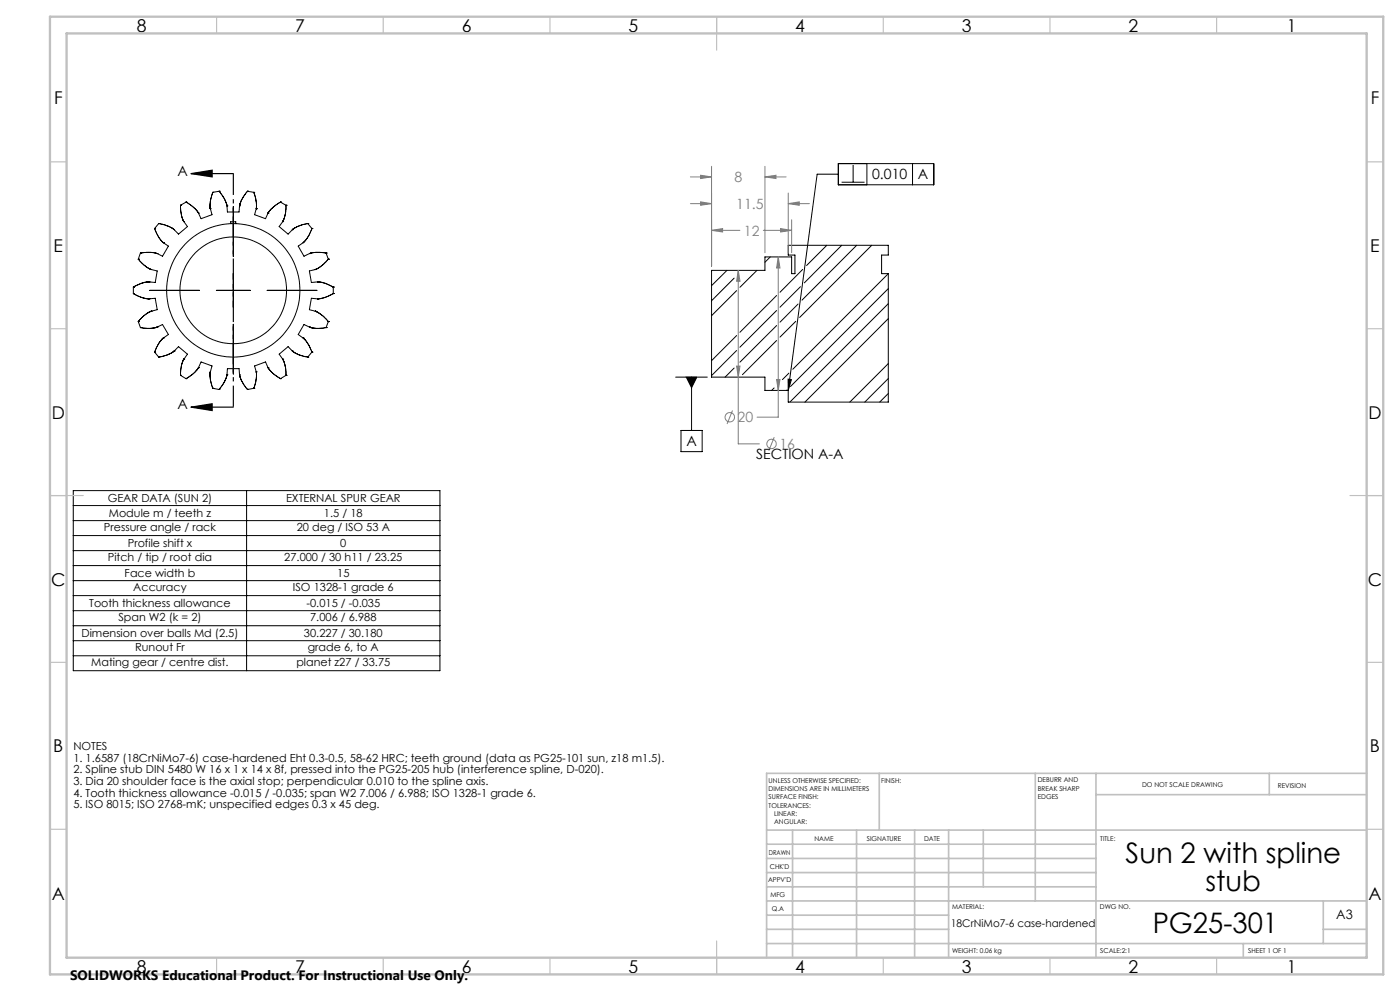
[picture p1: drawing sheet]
<svg xmlns="http://www.w3.org/2000/svg" width="420mm" height="297mm" viewBox="0 0 420 297" stroke-linecap="round" stroke-linejoin="round" font-family="sans-serif">
<g fill="none" stroke="#000" stroke-width=".3">
<path d="M63.8 57.6h.1M63.8 57.7l-.7 2.8v2.1M65.7 57.3h.1M65.7 57.3l1.7 2.5 .7 1.7M65.7 57.3l-1.9 .3M74.2 57.3h.1M74.2 57.3l-1.7 2.6-.6 1.8M74.2 57.3l1.9 .3M76.1 57.6h.1M76.1 57.7l.8 3v1.9M251.5 49h28.6v6.4h-28.6zM251.5 52.2h-6.4l-8.6 64.8"/>
<path d="M252.5 54.6h6.9M255.9 49.5v5.1M260.1 49v6.4M273.8 49v6.4M41.5 77.7h.1M41.5 77.7l1.9 1.9 2 1.2M42.1 75.8h.1M42.1 75.8l-.6 1.9M42.1 75.8l3.2-.2 1.7 .3M46.4 68.5h.1M46.4 68.5l1.4 2.8 1.2 1.4M47 75.9l.1 .1"/>
<path d="M47.1 76h.1M47.6 67h.1M47.6 67l2.7 .7 1.9 1.1M47.6 67l-1.2 1.5M48.8 72.5v.1M49 72.7h.1M49 72.7l1.5 1.1-1.7 3-1.7-.8M52.2 68.8h.1M54.2 61.5h.1M54.2 61.5l.2 3 .7 1.8M55 66.2l1.2 1.7-2.6 2.3-1.3-1.3M55.1 66.4h.1"/>
<path d="M55.8 60.6h.1M55.8 60.6l-1.6 .9M55.9 60.6l2 1.4 1.6 1.7M59.4 63.6l.1 .2M59.5 63.8v.1M59.5 63.9h.1M63 62.4h.1M63.1 62.5h.1M63.1 62.6l.5 1.7-3.3 1.2-.8-1.6M68 61.3l.1 .4M68.1 61.7h.1M68.1 61.7l.1 1.8h3.5l.2-1.8"/>
<path d="M69.2 67v-.5h1.5v.5M70 61.9v15M71.9 61.7h.1M71.9 61.4v.1M76.9 62.5h.1M76.9 62.6l-.5 1.7 3.3 1.2 .7-1.6M80.4 63.9h.1M80.4 63.8h.1M80.5 63.7v.1M80.5 63.8l-.1 .1M84.1 60.6h.1M84.1 60.6l-2.2 1.6-1.4 1.5"/>
<path d="M84.1 60.6l1.7 .9M84.8 66.4h.1M84.8 66.4l-1.1 1.5 2.7 2.3 1.3-1.3M84.9 66.3h.1M84.9 66.3l-.1 .1M84.9 66.2h.1M85.8 61.5h.1M85.8 61.5l-.2 2.6-.7 2.2M87.7 68.8h.1M87.8 68.8h.1M88 68.6h-.1M90.9 72.7h.1"/>
<path d="M90.9 72.7l-1.4 1.1 1.7 3 1.7-.8M92.3 67h.1M92.3 67l-2.8 .8-1.8 1M92.3 67l1.3 1.5M92.9 76h.1M93 75.9l-.1 .1M93.1 75.9l-.2 .1M93.1 75.9h.1M93.6 68.5h.1M93.6 68.5l-1 2.1-1.6 2.1M97.8 75.8l-3.1-.2-1.6 .3M97.8 75.8h.1"/>
<path d="M97.8 75.8l.7 1.9M98.5 77.7h.1M98.5 77.7l-1.5 1.5-2.3 1.5M231.1 77l-1.6 1.6M248 73.5l-6 6.1M252.5 73.5l-11.2 11.3M257 73.5l-16.4 16.5M261.5 73.5l-21.6 21.6M40 88h.1M40 86h.1M40 88l.2 .1a9.6 9.6 0 0 0 4.5 1.5M40 86v2"/>
<path d="M41.5 96.4h.1M41.5 96.4l.6 1.8M42.1 98.2h.1M44.3 89.5v.1M44.7 89.6h.1M44.7 84.5h.1M44.7 89.6l1.9-.2 .6 3.4-1.8 .5M44.7 84.5l-2.2 .4-2.5 1.1M44.9 87h14.9M45.2 80.7h.1M45.3 93.3h.1M45.4 93.3h.1"/>
<path d="M45.4 80.7v.1M45.4 93.3l-.4 .1a10.9 10.9 0 0 0-3.5 2.9M45.4 80.8l1.8 .4-.6 3.5-1.9-.2M47 98.1h.1M47.1 98h.1M47.1 98l-2 .4-3-.2M47.1 98l1.7-.7 1.7 3-1.5 1M64.9 87h10.2M70 81.9v10.2M70 97.2v14.9M80.2 87h14.9M92.9 98h.1"/>
<path d="M92.9 98l.1 .1M92.9 98l-1.7-.7-1.7 3 1.4 1M92.9 98.1h.1M92.9 98.1l2 .3 2.9-.2M94.6 93.3h.1M94.6 80.8h.1M94.6 93.3l2.1 1.2 1.8 1.8M94.6 80.8l-1.8 .4 .6 3.5 1.8-.2M94.6 80.7h.1M94.6 80.7v.1M94.7 93.3h.1M95.2 89.6l-1.8-.2-.6 3.4 1.8 .5"/>
<path d="M95.2 84.5l2.3 .4 2.4 1.1M95.2 84.5h.1M95.2 89.6h.1M97.8 98.2h.1M98.5 96.4h.1M98.5 96.4l-.7 1.8M100 86h.1M100 88h.1M100 88l-2.7 1.2-2.1 .4M100 86v2M213.6 81l-.1 .1M218.1 81l-4.6 4.6"/>
<path d="M220.2 83.4l-6.7 6.7M221 87.1l-7.5 7.5M227.1 81l-5.1 5.1M233 88.6l-11 11M233 93.1l-11 11M233 97.6l-11 10.9M238.7 96.3l-4.7 4.7M239.4 91.1l-5.4 5.5M240.1 85.9l-6.1 6.2M240.8 80.7l-6.8 6.9M266.5 82l-28.7 28.7M266.5 86.5l-29.4 29.3"/>
<path d="M266.5 91l-29.5 29.5M266.5 95.5l-25 25M266.5 82h-2v-5.6h2v-2.9h-30v2.9h2v5.6h-1v-5h-8v4h-16v32h16v4h7M266.5 82v38.5h-30v-3.5M46.4 105.5h.1M46.4 105.5l1.2 1.5M47.6 107h.1M48.9 101.4h.1M49 101.3l-1.3 1.6-1.3 2.6M49 101.3h.1M52.2 105.2l-1.9 1.1-2.6 .7M52.3 105.2h.1"/>
<path d="M52.3 105.2l1.3-1.3 2.6 2.2-1.1 1.5M54.2 112.5h.1M54.2 112.5l1.6 1M55.1 107.7l-.6 1.7-.3 3.1M55.1 107.7h.1M55.1 107.6h.1M55.1 107.6v.1M55.8 113.5h.1M55.8 113.4h.1M55.8 113.4v.1M59.4 110.3l-.1 .3a10.3 10.3 0 0 1-3.4 2.8M59.5 110.3h-.1"/>
<path d="M59.5 110.2v.1M59.5 110.2h.1M59.5 110.2l.8-1.7 3.3 1.2-.5 1.7M63.1 111.4v2.1l.7 2.9M63.1 111.6l-.1 .1M63.1 111.4h.1M63.8 116.4h.1M63.8 116.4l1.9 .3M65.7 116.7h.1M68.1 112.6l-.1 .1M68.1 112.3h.1M68.1 112.3l.1-1.8h3.5l.2 1.8"/>
<path d="M68.1 112.3l-.7 2-1.7 2.4M71.9 112.3h.1M71.9 112.3l.6 1.8 1.7 2.6M71.9 112.5v.1M74.2 116.7h.1M76.1 116.4h.1M76.1 116.4l-1.9 .3M76.9 111.4h.1M76.9 111.4v1.9l-.8 3.1M76.9 111.5h.1M80.4 110.2h.1M80.4 110.2l-.7-1.7-3.3 1.2 .5 1.7"/>
<path d="M80.4 110.2l.1 .1M80.5 110.3l1.4 1.6 2.2 1.5M80.5 110.3v.1M84.1 113.5h.1M84.8 107.6h.1M84.8 107.6l.1 .1M84.9 107.7h.1M84.9 107.7l.7 2.3 .2 2.5M85.8 112.5h.1M85.8 112.5l-1.7 1M87.7 105.2h.1M87.7 105.2a10.3 10.3 0 0 0 4.6 1.8"/>
<path d="M87.7 105.2l-1.3-1.3-2.7 2.2 1.1 1.5M87.8 105.3h.1M88 105.4l.1 .1M91 101.3h.1M91 101.3l.1 .1M91.1 101.4h.1M91.1 101.4l1.5 2 1 2.1M92.3 107h.1M93.6 105.5h.1M93.6 105.5l-1.3 1.5M202.7 113h9.5M205.9 113h3.2l-1.6 3.2z"/>
<path d="M207.5 113v16M220.2 110.3l-2.7 2.7M221 100.6l-7.5 7.5M221 105.1l-7.5 7.5M232.2 116.3l-.7 .7M233 102.1l-10.3 10.2M236.1 116.9l-.1 .1M236.4 113.6l1 .2-.9 3.2zM236.7 111.8l-2 2M266.5 109l-11.5 11.5M266.5 113.4l-7.1 7.1M266.5 117.9l-2.6 2.6"/>
<path d="M204.3 129h6.3v6.4h-6.3zM22 147h110v54h-110zM22 151.5h110M22 156h110M74 147v54M22 160.5h110M22 165h110M22 169.5h110M22 174h110M22 178.5h110M22 183h110M22 187.5h110"/>
<path d="M22 192h110M22 196.5h110"/>
<circle cx="70" cy="87" r="16"/>
<circle cx="70" cy="87" r="20"/>
</g>
<g fill="none" stroke="#808080" stroke-width=".3">
<path d="M207.1 53h6.4M210.2 52.5l3.3 .5-3.3 .5zM213.5 49.8v30M229.5 53l3.3-.5v1zM229.5 49.8v25.9M229.5 53h6.3M236.5 57.9v17.9M207.1 61h6.4M210.2 60.5l3.3 .5-3.3 .5zM213.5 69l3.3-.5v1zM213.5 69h8.5M229 69h8.5"/>
<path d="M233.5 77l.5 3.3h-1zM233.5 77v48h-6.4M234.2 68.5l3.3 .5-3.3 .5zM236.5 61l3.3-.5v1zM236.5 61h6.3M237.5 65.9v9.8M221.5 81l.5 3.3h-1zM221.5 81v52h6.3M221 109.7h1l-.5 3.3zM233 113.7h1l-.5 3.3zM219.7 123l-1.6 4.1M232.3 131l-1.7 4.1"/>
<circle cx="218.9" cy="125.1" r="1.42"/>
<circle cx="231.5" cy="133" r="1.41"/>
</g>
<path d="M57.3 52l6.3-1v2zM57.3 52h12.7M57.3 122l6.3-1v2zM57.3 122h12.7" fill="none" stroke="#000" stroke-width=".35"/>
<path d="M70 52v70" fill="none" stroke="#000" stroke-width=".35" stroke-dasharray="6.3 1.3 1.3 1.3 1.3 1.3" stroke-dashoffset="-.1" stroke-linecap="butt"/>
<g fill="none" stroke="#c0c0c0" stroke-width=".35">
<path d="M65 5v5M115 5v5M165 5v5M215 5v10M265 5v5M315 5v5M365 5v5M15 48.5h5M410 48.5h5M15 98.5h5M410 98.5h5M15 148.5h10"/>
<path d="M405 148.5h10M15 198.5h5M410 198.5h5M15 248.5h5M410 248.5h5M65 287v5M115 287v5M165 287v5M215 282v10M265 287v5M315 287v5M365 287v5"/>
</g>
<g fill="none" stroke="#c0c0c0" stroke-width=".5">
<path d="M263.8 231.8v17M310.6 231.8v38.2M328.8 231.8v55.2M328.8 238.2h81.2M380.8 231.8v6.4M410 231.8h-180v55.2M230 248.8h180M230 257.3h98.8M230 253h98.8M237.8 248.8v38.2M257 248.8v38.2M274.4 248.8v38.2"/>
<path d="M284.6 248.8v38.2M295 248.8v17M230 265.8h98.8M230 261.5h98.8M230 278.5h54.6M230 274.3h54.6M230 270h180M397 278.5h13M397 270v12.8M230 282.8h180M373 282.8v4.2"/>
</g>
<path d="M15 5h400v287h-400zM20 10h390v277h-390z" fill="none" stroke="#c0c0c0" stroke-width=".7"/>
<g fill="#000">
<path d="M57.3 52l6.3-1v2zM57.3 122l6.3-1v2z"/>
<path d="M236.4 113.6l1 .2-.9 3.2zM205.9 113l1.6 3.2 1.6-3.2z"/>
</g>
<path d="M233.5 77l.5 3.3h-1zM233 113.7h1l-.5 3.3zM221.5 81l.5 3.3h-1zM221 109.7h1l-.5 3.3zM213.5 69l3.3-.5v1zM234.2 68.5l3.3 .5-3.3 .5zM210.2 60.5l3.3 .5-3.3 .5zM236.5 61l3.3-.5v1zM210.2 52.5l3.3 .5-3.3 .5zM229.5 53l3.3-.5v1z" fill="#808080"/>
<g font-size="8.5">
<text x="337.7" y="258.8">Sun 2 with spline</text>
<text x="361.7" y="266.9">stub</text>
<text x="345.8" y="279.7">PG25-301</text>
</g>
<g font-size="5.3">
<text x="41" y="9.5">8</text>
<text x="88.5" y="9.5">7</text>
<text x="138.5" y="9.5">6</text>
<text x="188.5" y="9.5">5</text>
<text x="238.5" y="9.5">4</text>
<text x="288.5" y="9.5">3</text>
<text x="338.5" y="9.5">2</text>
<text x="386" y="9.5">1</text>
<text x="16.2" y="31.3">F</text>
<text x="411.2" y="31.3">F</text>
<text x="16.1" y="75.5">E</text>
<text x="411.1" y="75.5">E</text>
<text x="15.5" y="125.5">D</text>
<text x="410.5" y="125.5">D</text>
<text x="15.4" y="175.5">C</text>
<text x="410.4" y="175.5">C</text>
<text x="16" y="225.5">B</text>
<text x="411" y="225.5">B</text>
<text x="15.5" y="269.8">A</text>
<text x="410.5" y="269.8">A</text>
<text x="41" y="291.5">8</text>
<text x="88.5" y="291.5">7</text>
<text x="138.5" y="291.5">6</text>
<text x="188.5" y="291.5">5</text>
<text x="238.5" y="291.5">4</text>
<text x="288.5" y="291.5">3</text>
<text x="338.5" y="291.5">2</text>
<text x="386" y="291.5">1</text>
</g>
<g font-size="4.2">
<text x="53.3" y="52.7">A</text>
<text x="261.6" y="53.8">0.010</text>
<text x="275.4" y="53.8">A</text>
<text x="53.3" y="122.7">A</text>
<text x="205.9" y="133.8">A</text>
<text x="226.9" y="137.5">SECTION A-A</text>
</g>
<g font-size="4.2" fill="#808080">
<text x="220.3" y="54.6">8</text>
<text x="220.9" y="62.6">11.5</text>
<text x="223.2" y="70.6">12</text>
<text x="221.3" y="126.6">20</text>
<text x="233.8" y="134.6">16</text>
</g>
<text font-size="4.1" x="21" y="293.7">SOLIDWORKS Educational Product. For Instructional Use Only.</text>
<text font-size="3.9" x="400.9" y="275.5">A3</text>
<g font-size="3.3">
<text x="32.3" y="150.5">GEAR DATA (SUN 2)</text>
<text x="32.6" y="155">Module m / teeth z</text>
<text x="85.8" y="150.5">EXTERNAL SPUR GEAR</text>
<text x="97.2" y="155">1.5 / 18</text>
<text x="31.2" y="159.1">Pressure angle / rack</text>
<text x="89" y="159.1">20 deg / ISO 53 A</text>
<text x="38.3" y="164">Profile shift x</text>
<text x="102.1" y="164">0</text>
<text x="32.4" y="168.1">Pitch / tip / root dia</text>
<text x="37.4" y="173">Face width b</text>
<text x="85.3" y="168.1">27.000 / 30 h11 / 23.25</text>
<text x="101.2" y="173">15</text>
<text x="40" y="177.1">Accuracy</text>
<text x="87.9" y="177.1">ISO 1328-1 grade 6</text>
<text x="26.8" y="182">Tooth thickness allowance</text>
<text x="91.9" y="182">-0.015 / -0.035</text>
<text x="24.4" y="191">Dimension over balls Md (2.5)</text>
<text x="35.5" y="186.1">Span W2 (k = 2)</text>
<text x="91.2" y="191">30.227 / 30.180</text>
<text x="93" y="186.1">7.006 / 6.988</text>
<text x="40.5" y="195.1">Runout Fr</text>
<text x="92.4" y="195.1">grade 6, to A</text>
<text x="27.4" y="199.6">Mating gear / centre dist.</text>
<text x="88.9" y="199.6">planet z27 / 33.75</text>
<text x="22" y="224.8">NOTES</text>
<text x="22" y="228.3">1. 1.6587 (18CrNiMo7-6) case-hardened Eht 0.3-0.5, 58-62 HRC; teeth ground (data as PG25-101 sun, z18 m1.5).</text>
<text x="22" y="231.8">2. Spline stub DIN 5480 W 16 x 1 x 14 x 8f, pressed into the PG25-205 hub (interference spline, D-020).</text>
<text x="22" y="235.3">3. Dia 20 shoulder face is the axial stop; perpendicular 0.010 to the spline axis.</text>
<text x="22" y="238.8">4. Tooth thickness allowance -0.015 / -0.035; span W2 7.006 / 6.988; ISO 1328-1 grade 6.</text>
<text x="22" y="242.3">5. ISO 8015; ISO 2768-mK; unspecified edges 0.3 x 45 deg.</text>
</g>
<text font-size="3.2" x="285.3" y="277.9">18CrNiMo7-6 case-hardened</text>
<g font-size="2">
<text x="230.6" y="234.6">UNLESS OTHERWISE SPECIFIED:</text>
<text x="230.6" y="237.1">DIMENSIONS ARE IN MILLIMETERS</text>
<text x="230.6" y="239.6">SURFACE FINISH:</text>
<text x="264.4" y="234.6">FINISH:</text>
<text x="311.3" y="234.5">DEBURR AND</text>
<text x="311.3" y="237">BREAK SHARP</text>
<text x="311.3" y="239.5">EDGES</text>
<text x="342.6" y="236">DO NOT SCALE DRAWING</text>
<text x="383.3" y="236.2">REVISION</text>
<text x="230.6" y="242.1">TOLERANCES:</text>
<text x="232.2" y="244.6">LINEAR:</text>
<text x="232.2" y="247.1">ANGULAR:</text>
<text x="244.3" y="252">NAME</text>
<text x="260" y="251.9">SIGNATURE</text>
<text x="277.2" y="251.9">DATE</text>
<text x="330.1" y="251.9">TITLE:</text>
<text x="230.6" y="256.1">DRAWN</text>
<text x="230.9" y="260.3">CHK'D</text>
<text x="230.4" y="264.4">APPV'D</text>
<text x="231.1" y="268.8">MFG</text>
<text x="231.5" y="273">Q.A</text>
<text x="285.6" y="272.5">MATERIAL:</text>
<text x="330" y="272.5">DWG NO.</text>
<text x="285.6" y="285.5">WEIGHT: 0.06 kg</text>
<text x="330.1" y="285.6">SCALE:2:1</text>
<text x="374.5" y="285.6">SHEET 1 OF 1</text>
</g>
</svg>
